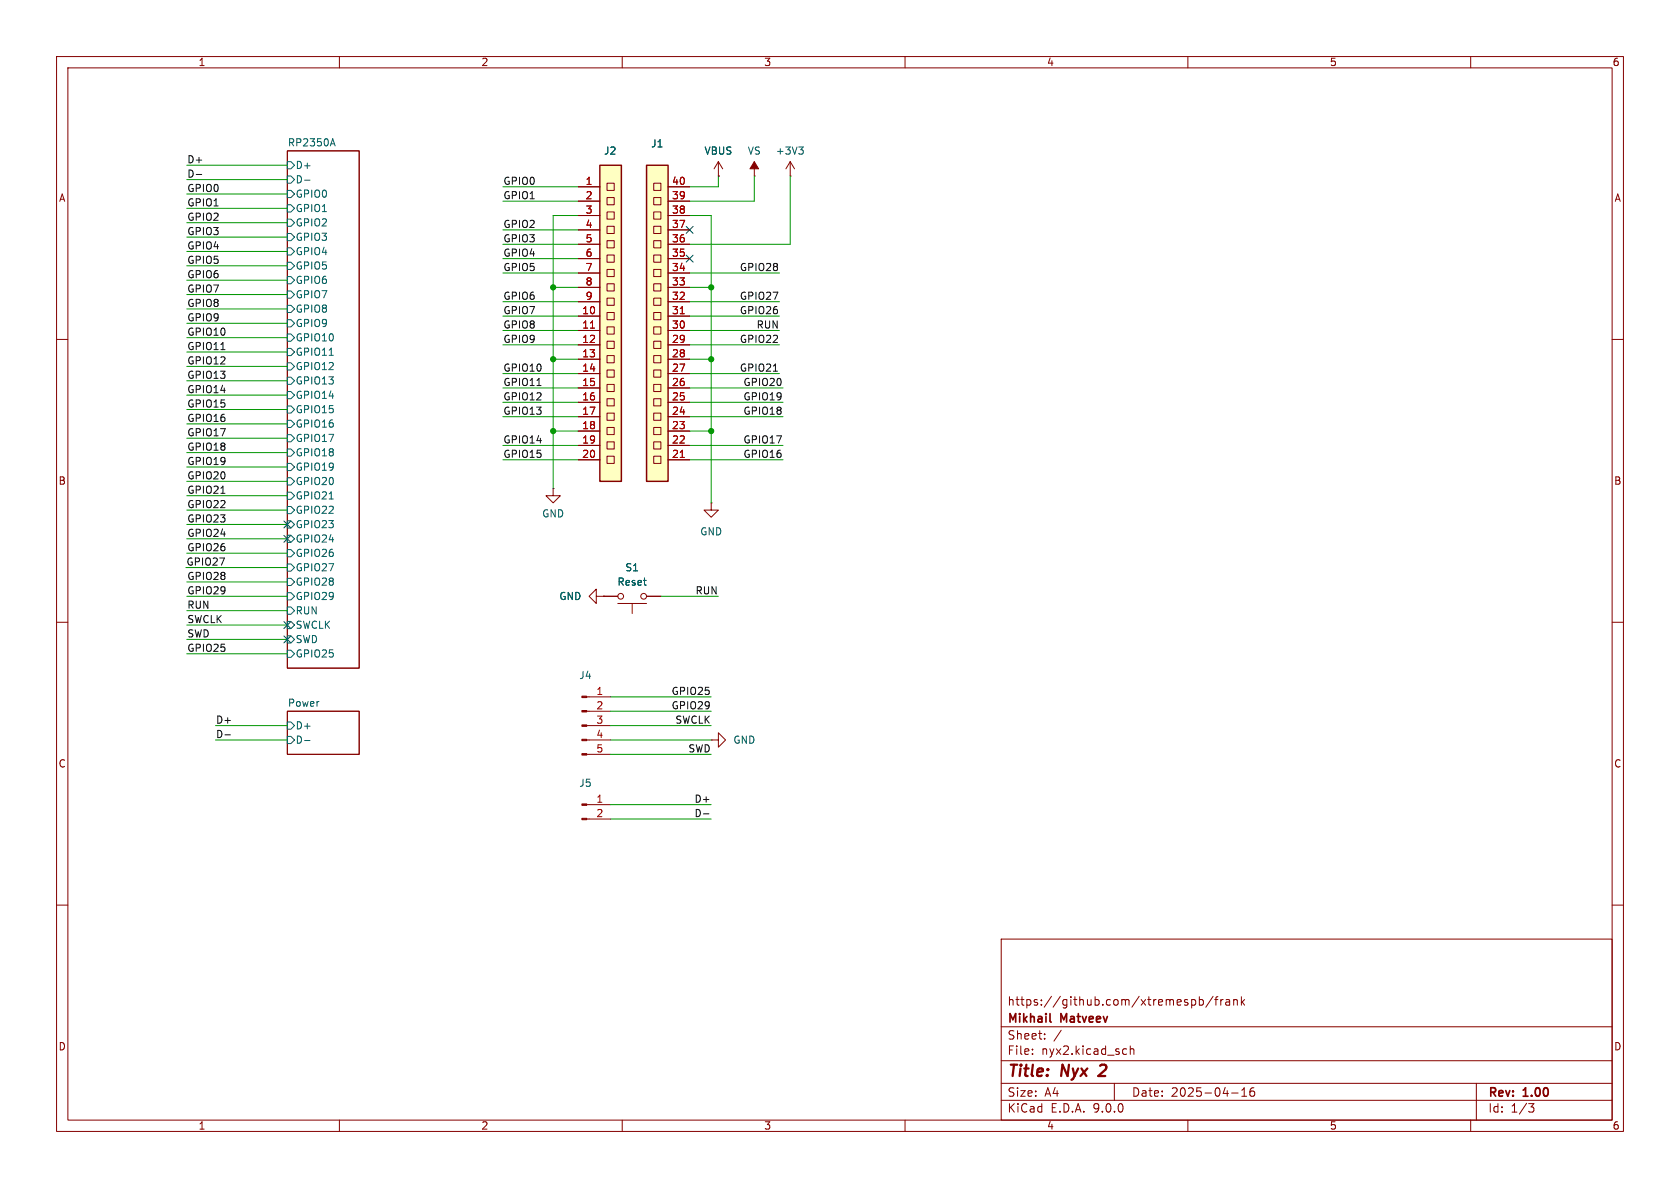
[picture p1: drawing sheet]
<svg xmlns="http://www.w3.org/2000/svg" width="297mm" height="210mm" viewBox="0 0 297 210" stroke-linecap="round" stroke-linejoin="round" font-family="sans-serif">
<g fill="none" stroke="#840000" stroke-width=".18">
<path d="M10 10h277v190h-277zM12 12h273v186h-273zM60 10v2M110 10v2M160 10v2M210 10v2M260 10v2M50.8 26.7h12.7v91.4h-12.7zM127 31.1h.1M127 28.6l-.8 1.2M127 28.6l.8 1.2M127 28.6v2.5"/>
<path d="M10 60h2M285 60h2M10 110h2M285 110h2M50.8 125.7h12.7v7.7h-12.7zM10 160h2M177 166h108v32h-108zM210.7 176.8l.4-.1 .3 .3v.4l-.2 .2h-.5M212 176.8l.5-.1 .2 .3v.4l-.1 .2h-.6M212 176.2v1.5M214.5 176.1l-1.3 2M214.7 176.7h.6"/>
<path d="M215.3 176.2l-.3 .2v1.3M215.8 176.7v1M216.2 176.7l-.2 .1-.2 .2M216.7 176.8h.6l.1 .9M217.4 177.1h-.5a.29 .29 0 0 0-.2 .3 .29 .29 0 0 0 .2 .3l.5-.1M218.1 176.8l.2-.1 .4 .1v.9M218.1 176.7v1M219.5 176.2v1.5M219.6 177.1l.4 .6M220 176.7l-.5 .6M285 160h2M60 198v2"/>
<path d="M110 198v2M160 198v2M177 194.5h108M177 191.5h108M177 187.5h108M177 181.5h108M182.5 186.3v.1M182.5 185.5v.1M184.7 183.6v.1M184.7 182.8v.1M187.6 182.1l-1.3 2M197 191.5v3"/>
<path d="M198.7 185.4l.5 .1M199.2 186.3l-.5 .1M199.8 185.5l.2-.1 .4 .1 .1 .9M199.8 184.9v1.5M210 198v2M217.7 193.2h1.2M219.5 193.8h.9M219.5 192.7l.5-.4v1.5M221.7 192.3a.59 .59 0 0 0-.7 .6v.6l.1 .2 .4 .1 .2-.1 .1-.5-.1-.3h-.5l-.2 .3M260 198v2M261 191.5v6.5M270.2 195.1h1l-.5 .6 .4 .1 .1 .5-.3 .3h-.4"/>
</g>
<path d="M195.4 189.1l-1.2 1.1h1.2" fill="none" stroke="#840000" stroke-width=".4"/>
<path d="M185.6 180.5l.2 .2" fill="none" stroke="#840000" stroke-width=".3"/>
<g fill="none" stroke="#006464" stroke-width=".18">
<path d="M50.8 28.6h.6l.7 .6-.7 .6h-.6zM50.8 31.1h.6l.7 .7-.7 .6h-.6zM50.8 33.7h.6l.7 .6-.7 .6h-.6zM50.8 36.2h.6l.7 .6-.7 .7h-.6zM50.8 38.7h.6l.7 .7-.7 .6h-.6zM53.8 31.8h1M58.5 25.4h.6M58.8 24.5l.4 1.3M50.8 41.3h.6l.7 .6-.7 .6h-.6zM50.8 43.8h.6l.7 .7-.7 .6h-.6zM50.8 46.4h.6l.7 .6-.7 .6h-.6zM50.8 48.9h.6l.7 .6-.7 .7h-.6z"/>
<path d="M50.8 51.4h.6l.7 .7-.7 .6h-.6zM50.8 54h.6l.7 .6-.7 .6h-.6zM50.8 56.5h.6l.7 .7-.7 .6h-.6zM50.8 59.1h.6l.7 .6-.7 .6h-.6zM50.8 61.6h.6l.7 .6-.7 .7h-.6zM50.8 64.1h.6l.7 .7-.7 .6h-.6zM50.8 66.7h.6l.7 .6-.7 .6h-.6zM50.8 69.2h.6l.7 .7-.7 .6h-.6zM50.8 71.8h.6l.7 .6-.7 .6h-.6zM50.8 74.3h.6l.7 .6-.7 .7h-.6zM50.8 76.8h.6l.7 .7-.7 .6h-.6zM50.8 79.4h.6l.7 .6-.7 .6h-.6z"/>
<path d="M58.2 62.8h.7M50.8 81.9h.6l.7 .7-.7 .6h-.6zM50.8 84.5h.6l.7 .6-.7 .6h-.6zM50.8 87h.6l.7 .6-.7 .7h-.6zM50.8 89.5h.6l.7 .7-.7 .6h-.6zM50.8 92.1h.6l.7 .6-.7 .6h-.6zM50.8 94.6h.6l.7 .7-.7 .6h-.6zM50.8 97.2h.6l.7 .6-.7 .6h-.6zM50.8 99.7h.6l.7 .6-.7 .7h-.6zM58.2 88.2h.7M50.8 102.2h.6l.7 .7-.7 .6h-.6zM50.8 104.8h.6l.7 .6-.7 .6h-.6z"/>
<path d="M50.8 107.3h.6l.7 .7-.7 .6h-.6zM50.8 109.9h.6l.7 .6-.7 .6h-.6zM50.8 112.4h.6l.7 .6-.7 .7h-.6zM50.8 114.9h.6l.7 .7-.7 .6h-.6zM50.8 127.6h.6l.7 .7-.7 .6h-.6zM50.8 130.2h.6l.7 .6-.7 .6h-.6zM53.8 130.9h1"/>
</g>
<path d="M106 29.2h3.9v55.9h-3.9z" fill="#ffffc2"/>
<path d="M106 29.2h3.9v55.9h-3.9z" fill="none" stroke="#840000" stroke-width=".25"/>
<g fill="none" stroke="#840000" stroke-width=".18">
<path d="M102.2 33h3.8M102.2 35.6h3.8M102.2 38.1h3.8M107.3 32.4h1.3v1.3h-1.3zM107.3 34.9h1.3v1.3h-1.3zM107.3 37.5h1.3v1.2h-1.3zM102.2 40.6h3.8M102.2 43.2h3.8M102.2 45.7h3.8M102.2 48.3h3.8M102.2 50.8h3.8M102.2 53.3h3.8"/>
<path d="M102.2 55.9h3.8M102.2 58.4h3.8M107.3 40h1.3v1.3h-1.3zM107.3 42.5h1.3v1.3h-1.3zM107.3 45.1h1.3v1.3h-1.3zM107.3 47.6h1.3v1.3h-1.3zM107.3 50.2h1.3v1.2h-1.3zM107.3 52.7h1.3v1.3h-1.3zM107.3 55.2h1.3v1.3h-1.3zM107.3 57.8h1.3v1.3h-1.3zM102.2 61h3.8M102.2 63.5h3.8"/>
<path d="M102.2 66h3.8M102.2 68.6h3.8M102.2 71.1h3.8M102.2 73.7h3.8M102.2 76.2h3.8M102.2 78.7h3.8M107.3 60.3h1.3v1.3h-1.3zM107.3 62.9h1.3v1.2h-1.3zM107.3 65.4h1.3v1.3h-1.3zM107.3 67.9h1.3v1.3h-1.3zM107.3 70.5h1.3v1.3h-1.3zM107.3 73h1.3v1.3h-1.3z"/>
<path d="M107.3 75.6h1.3v1.2h-1.3zM107.3 78.1h1.3v1.3h-1.3zM102.2 81.3h3.8M107.3 80.6h1.3v1.3h-1.3z"/>
</g>
<path d="M104.4 58h.7" fill="none" stroke="#a90000" stroke-width=".18"/>
<path d="M114.3 29.2h3.8v55.9h-3.8z" fill="#ffffc2"/>
<path d="M114.3 29.2h3.8v55.9h-3.8z" fill="none" stroke="#840000" stroke-width=".25"/>
<g fill="none" stroke="#840000" stroke-width=".18">
<path d="M102.2 33h3.8M102.2 35.6h3.8M102.2 38.1h3.8M115.6 32.4h1.2v1.3h-1.2zM115.6 34.9h1.2v1.3h-1.2zM115.6 37.5h1.2v1.2h-1.2zM118.1 33h3.8M118.1 35.6h3.8M118.1 38.1h3.8M127 31.1h.1M133.3 31.1h.1M133.3 28.6v2.5"/>
<path d="M139.7 31.1h.1M139.7 28.6l-.8 1.2M139.7 28.6l.8 1.2M139.7 28.6v2.5M102.2 40.6h3.8M102.2 43.2h3.8M102.2 45.7h3.8M102.2 48.3h3.8M102.2 50.8h3.8M102.2 53.3h3.8M102.2 55.9h3.8M102.2 58.4h3.8"/>
<path d="M115.6 40h1.2v1.3h-1.2zM115.6 42.5h1.2v1.3h-1.2zM115.6 45.1h1.2v1.3h-1.2zM115.6 47.6h1.2v1.3h-1.2zM115.6 50.2h1.2v1.2h-1.2zM115.6 52.7h1.2v1.3h-1.2zM115.6 55.2h1.2v1.3h-1.2zM115.6 57.8h1.2v1.3h-1.2zM118.1 40.6h3.8M118.1 43.2h3.8M118.1 45.7h3.8M118.1 48.3h3.8"/>
<path d="M118.1 50.8h3.8M118.1 53.3h3.8M118.1 55.9h3.8M118.1 58.4h3.8M102.2 61h3.8M102.2 63.5h3.8M102.2 66h3.8M102.2 68.6h3.8M102.2 71.1h3.8M102.2 73.7h3.8M102.2 76.2h3.8M102.2 78.7h3.8"/>
<path d="M115.6 60.3h1.2v1.3h-1.2zM115.6 62.9h1.2v1.2h-1.2zM115.6 65.4h1.2v1.3h-1.2zM115.6 67.9h1.2v1.3h-1.2zM115.6 70.5h1.2v1.3h-1.2zM115.6 73h1.2v1.3h-1.2zM115.6 75.6h1.2v1.2h-1.2zM115.6 78.1h1.2v1.3h-1.2zM118.1 61h3.8M118.1 63.5h3.8M118.1 66h3.8M118.1 68.6h3.8"/>
<path d="M118.1 71.1h3.8M118.1 73.7h3.8M118.1 76.2h3.8M118.1 78.7h3.8M97.8 86.4v1.2h1.3l-1.3 1.3-1.3-1.3h1.3M97.8 86.4h.1M102.2 81.3h3.8M115.6 80.6h1.2v1.3h-1.2zM118.1 81.3h3.8M125.7 88.9v1.3h1.3l-1.3 1.2-1.2-1.2h1.2M125.7 88.9h.1M105.4 105.4v-1.3l-1.3 1.3 1.3 1.3v-1.3h1.3"/>
<path d="M106.7 105.4h.1M106.7 105.4h2.5M109.2 106.7h5.1M111.8 106.7v1.8M114.3 105.4h2.5M103.7 123.2h4.2M103.7 125.7h4.2M103.7 128.3h4.2M103.7 130.8h4.2M103.7 133.4h4.2M125.7 130.8h1.3v-1.3l1.3 1.3-1.3 1.3v-1.3M125.7 130.8h.1"/>
<path d="M103.7 142.2h4.2M103.7 144.8h4.2"/>
<circle cx="109.7" cy="105.4" r=".51"/>
<circle cx="113.8" cy="105.4" r=".51"/>
</g>
<path d="M104.4 58h.7M120.3 55.5h.7M120.3 80.9h.7" fill="none" stroke="#a90000" stroke-width=".18"/>
<g fill="#840000" stroke="#840000" stroke-width=".18">
<path d="M102.9 123.1h.8v.2h-.8z"/>
<path d="M102.9 125.6h.8v.3h-.8z"/>
<path d="M102.9 128.1h.8v.3h-.8z"/>
<path d="M102.9 130.7h.8v.2h-.8z"/>
<path d="M102.9 133.2h.8v.3h-.8z"/>
<path d="M102.9 142.1h.8v.3h-.8z"/>
<path d="M102.9 144.7h.8v.2h-.8z"/>
<path d="M133.3 28.6l.8 1.2h-1.5z"/>
</g>
<path d="M141.2 26h.8l-.4 .5M141.8 26.5l.2 .2v.3l-.2 .2" fill="none" stroke="#006464" stroke-width=".18"/>
<path d="M34.7 30.8h1M39 61.8h.8M94.9 68.2h.8M136.7 65.6h.8M39 87.2h.8M39.8 129.9h.9M124.4 143.9h.9" fill="none" stroke="#0f0f0f" stroke-width=".18"/>
<g fill="none" stroke="#009600" stroke-width=".18">
<path d="M33 34.3h17.8M33 29.2h17.8M33 31.8h17.8M33 36.8h17.8M33 39.4h17.8M88.9 33h13.3M88.9 35.6h13.3M102.2 38.1h-4.4v48.3M121.9 38.1h3.8v50.8M127 31.1v1.9h-5.1M133.3 31.1v4.5h-11.4M139.7 31.1v12.1h-17.8"/>
<path d="M33 52.1h17.8M33 47h17.8M33 49.5h17.8M33 41.9h17.8M33 44.5h17.8M33 54.6h17.8M33 59.7h17.8M33 57.2h17.8M88.9 43.2h13.3M88.9 48.3h13.3M88.9 53.3h13.3M88.9 58.4h13.3"/>
<path d="M88.9 55.9h13.3M88.9 45.7h13.3M88.9 40.6h13.3M97.8 50.8h4.4M121.9 48.3h15.9M121.9 53.3h15.9M121.9 58.4h15.9M121.9 55.9h15.9M121.9 50.8h3.8M33 77.5h17.8M33 67.3h17.8M33 64.8h17.8"/>
<path d="M33 62.2h17.8M33 74.9h17.8M33 69.9h17.8M33 72.4h17.8M88.9 73.7h13.3M88.9 61h13.3M88.9 68.6h13.3M88.9 71.1h13.3M88.9 66h13.3M88.9 78.7h13.3M97.8 76.2h4.4M97.8 63.5h4.4"/>
<path d="M121.9 73.7h16.5M121.9 61h15.9M121.9 68.6h16.5M121.9 71.1h16.5M121.9 76.2h3.8M121.9 66h15.9M121.9 63.5h3.8M121.9 78.7h16.5M33 92.7h17.8M33 90.2h17.8M33 85.1h17.8M33 87.6h17.8"/>
<path d="M33 82.6h17.8M33 95.3h17.8M33 97.8h17.8M33 80h17.8M88.9 81.3h13.3M121.9 81.3h16.5M32.9 100.3h17.9M33 105.4h17.8M33 115.6h17.8M33 110.5h17.8M33 113h17.8M33 108h17.8"/>
<path d="M33 102.9h17.8M116.8 105.4h10.2M38.1 128.3h12.7M38.1 130.8h12.7M107.9 125.7h17.8M107.9 128.3h17.8M107.9 130.8h17.8M107.9 133.4h17.8M107.9 123.2h17.8M107.9 144.8h17.8M107.9 142.2h17.8"/>
</g>
<path d="M121.3 45.1l1.2 1.2M121.3 40l1.2 1.2M122.5 45.1l-1.2 1.2M122.5 40l-1.2 1.2M50.2 92.1l1.2 1.2M50.2 94.6l1.2 1.3M51.4 92.1l-1.2 1.2M51.4 94.6l-1.2 1.3M50.2 109.9l1.2 1.2M50.2 112.4l1.2 1.2M51.4 109.9l-1.2 1.2M51.4 112.4l-1.2 1.2" fill="none" stroke="#000084" stroke-width=".18"/>
<g fill="#009600" stroke="#009600" stroke-width=".18">
<circle cx="125.7" cy="50.8" r=".46"/>
<circle cx="125.7" cy="76.2" r=".46"/>
<circle cx="125.7" cy="63.5" r=".46"/>
<circle cx="97.8" cy="76.2" r=".46"/>
<circle cx="97.8" cy="50.8" r=".46"/>
<circle cx="97.8" cy="63.5" r=".46"/>
</g>
<g font-size="2.8" fill="#840000">
<text x="178" y="190.9">Title:</text>
<text x="187.7" y="190.9">Nyx</text>
<text x="195.2" y="190.9">2</text>
</g>
<g font-size="2.1" fill="#840000">
<text x="178" y="178">https://github.com/xtremespb/frank</text>
<text x="178" y="184">Sheet:</text>
<text x="178" y="181.2">Mikhail</text>
<text x="187.6" y="181.2">Matveev</text>
<text x="178" y="186.7">File:</text>
<text x="184.1" y="186.7">nyx2.kicad_sch</text>
<text x="178" y="196.9">KiCad</text>
<text x="178" y="194.1">Size:</text>
<text x="184.7" y="194.1">A4</text>
<text x="185.7" y="196.9">E.D.A.</text>
<text x="193.3" y="196.9">9.0.0</text>
<text x="200" y="194.1">Date:</text>
<text x="207" y="194.1">2025-04-16</text>
<text x="263" y="194.3">Rev:</text>
<text x="263" y="196.9">Id:</text>
<text x="267.1" y="196.9">1/3</text>
<text x="269.4" y="194.3">1.00</text>
</g>
<g font-size="1.8" fill="#840000">
<text x="35" y="11.9">1</text>
<text x="85" y="11.9">2</text>
<text x="135" y="11.9">3</text>
<text x="185" y="11.9">4</text>
<text x="235" y="11.9">5</text>
<text x="285" y="11.9">6</text>
<text x="10.3" y="35.9">A</text>
<text x="285.3" y="35.9">A</text>
<text x="10.3" y="85.9">B</text>
<text x="285.3" y="85.9">B</text>
<text x="10.3" y="135.9">C</text>
<text x="285.3" y="135.9">C</text>
<text x="10.3" y="185.9">D</text>
<text x="285.3" y="185.9">D</text>
<text x="35" y="199.9">1</text>
<text x="85" y="199.9">2</text>
<text x="135" y="199.9">3</text>
<text x="185" y="199.9">4</text>
<text x="235" y="199.9">5</text>
<text x="285" y="199.9">6</text>
</g>
<g font-size="1.8" fill="#0f0f0f">
<text x="33" y="28.9">D+</text>
<text x="33" y="34">GPIO0</text>
<text x="33" y="31.5">D-</text>
<text x="88.9" y="32.8">GPIO0</text>
<text x="88.9" y="35.3">GPIO1</text>
<text x="33" y="39.1">GPIO2</text>
<text x="33" y="41.6">GPIO3</text>
<text x="33" y="36.6">GPIO1</text>
<text x="88.9" y="40.4">GPIO2</text>
<text x="33" y="46.7">GPIO5</text>
<text x="33" y="44.2">GPIO4</text>
<text x="88.9" y="42.9">GPIO3</text>
<text x="88.9" y="45.5">GPIO4</text>
<text x="88.9" y="48">GPIO5</text>
<text x="130.7" y="48">GPIO28</text>
<text x="33" y="51.8">GPIO7</text>
<text x="33" y="49.3">GPIO6</text>
<text x="88.9" y="53.1">GPIO6</text>
<text x="130.7" y="53.1">GPIO27</text>
<text x="33" y="56.9">GPIO9</text>
<text x="33" y="54.3">GPIO8</text>
<text x="33" y="59.4">GPIO10</text>
<text x="88.9" y="55.6">GPIO7</text>
<text x="88.9" y="58.2">GPIO8</text>
<text x="130.7" y="55.6">GPIO26</text>
<text x="133.7" y="58.2">RUN</text>
<text x="33" y="64.5">GPIO12</text>
<text x="33" y="62">GPIO11</text>
<text x="88.9" y="65.8">GPIO10</text>
<text x="88.9" y="60.7">GPIO9</text>
<text x="130.7" y="60.7">GPIO22</text>
<text x="130.7" y="65.8">GPIO21</text>
<text x="33" y="67">GPIO13</text>
<text x="33" y="69.6">GPIO14</text>
<text x="88.9" y="70.9">GPIO12</text>
<text x="88.9" y="68.3">GPIO11</text>
<text x="131.3" y="68.3">GPIO20</text>
<text x="131.3" y="70.9">GPIO19</text>
<text x="33" y="74.7">GPIO16</text>
<text x="33" y="72.1">GPIO15</text>
<text x="33" y="77.2">GPIO17</text>
<text x="88.9" y="73.4">GPIO13</text>
<text x="131.3" y="73.4">GPIO18</text>
<text x="33" y="79.7">GPIO18</text>
<text x="33" y="82.3">GPIO19</text>
<text x="88.9" y="78.5">GPIO14</text>
<text x="88.9" y="81">GPIO15</text>
<text x="131.3" y="78.5">GPIO17</text>
<text x="131.3" y="81">GPIO16</text>
<text x="33" y="84.8">GPIO20</text>
<text x="33" y="87.4">GPIO21</text>
<text x="33" y="89.9">GPIO22</text>
<text x="33" y="95">GPIO24</text>
<text x="33" y="92.4">GPIO23</text>
<text x="32.9" y="100.1">GPIO27</text>
<text x="33" y="97.5">GPIO26</text>
<text x="33" y="102.6">GPIO28</text>
<text x="33" y="105.1">GPIO29</text>
<text x="33" y="107.7">RUN</text>
<text x="122.9" y="105.1">RUN</text>
<text x="33" y="110.2">SWCLK</text>
<text x="33" y="112.8">SWD</text>
<text x="33" y="115.3">GPIO25</text>
<text x="118.6" y="125.5">GPIO29</text>
<text x="118.6" y="122.9">GPIO25</text>
<text x="38.1" y="130.5">D-</text>
<text x="38.1" y="128">D+</text>
<text x="119.3" y="128">SWCLK</text>
<text x="121.6" y="133.1">SWD</text>
<text x="122.7" y="142">D+</text>
<text x="122.7" y="144.5">D-</text>
</g>
<g font-size="1.8" fill="#006464">
<text x="50.8" y="26">RP2350A</text>
<text x="106.7" y="27.5">J2</text>
<text x="115" y="26.3">J1</text>
<text x="124.4" y="27.5">VBUS</text>
<text x="132.1" y="27.5">VS</text>
<text x="137.1" y="27.5">+3V3</text>
<text x="52.2" y="30.1">D+</text>
<text x="52.2" y="32.6">D-</text>
<text x="52.2" y="35.2">GPIO0</text>
<text x="52.2" y="37.7">GPIO1</text>
<text x="52.2" y="40.2">GPIO2</text>
<text x="52.2" y="42.8">GPIO3</text>
<text x="52.2" y="45.3">GPIO4</text>
<text x="52.2" y="47.9">GPIO5</text>
<text x="52.2" y="50.4">GPIO6</text>
<text x="52.2" y="52.9">GPIO7</text>
<text x="52.2" y="55.5">GPIO8</text>
<text x="52.2" y="58">GPIO9</text>
<text x="52.2" y="60.6">GPIO10</text>
<text x="52.2" y="63.1">GPIO11</text>
<text x="52.2" y="65.6">GPIO12</text>
<text x="52.2" y="68.2">GPIO13</text>
<text x="52.2" y="70.7">GPIO14</text>
<text x="52.2" y="73.3">GPIO15</text>
<text x="52.2" y="75.8">GPIO16</text>
<text x="52.2" y="78.3">GPIO17</text>
<text x="52.2" y="80.9">GPIO18</text>
<text x="52.2" y="83.4">GPIO19</text>
<text x="52.2" y="86">GPIO20</text>
<text x="52.2" y="88.5">GPIO21</text>
<text x="52.2" y="91">GPIO22</text>
<text x="52.2" y="93.6">GPIO23</text>
<text x="95.8" y="91.7">GND</text>
<text x="123.7" y="94.8">GND</text>
<text x="52.2" y="96.1">GPIO24</text>
<text x="52.2" y="98.7">GPIO26</text>
<text x="52.2" y="101.2">GPIO27</text>
<text x="110.4" y="101.2">S1</text>
<text x="52.2" y="103.7">GPIO28</text>
<text x="52.2" y="106.3">GPIO29</text>
<text x="98.8" y="106.3">GND</text>
<text x="109.1" y="103.7">Reset</text>
<text x="52.2" y="108.8">RUN</text>
<text x="52.2" y="111.4">SWCLK</text>
<text x="52.2" y="113.9">SWD</text>
<text x="52.2" y="116.4">GPIO25</text>
<text x="50.8" y="125">Power</text>
<text x="102.3" y="120.2">J4</text>
<text x="52.2" y="129.1">D+</text>
<text x="52.2" y="131.7">D-</text>
<text x="129.5" y="131.7">GND</text>
<text x="102.3" y="139.3">J5</text>
</g>
<g font-size="1.8" fill="#a90000">
<text x="103.4" y="32.8">1</text>
<text x="103.4" y="35.3">2</text>
<text x="118.7" y="32.8">40</text>
<text x="118.7" y="35.3">39</text>
<text x="103.4" y="37.8">3</text>
<text x="103.4" y="40.4">4</text>
<text x="118.7" y="37.8">38</text>
<text x="118.7" y="40.4">37</text>
<text x="103.4" y="42.9">5</text>
<text x="103.4" y="45.5">6</text>
<text x="118.7" y="42.9">36</text>
<text x="118.7" y="45.5">35</text>
<text x="103.4" y="48">7</text>
<text x="103.4" y="50.5">8</text>
<text x="103.4" y="53.1">9</text>
<text x="118.7" y="48">34</text>
<text x="118.7" y="50.5">33</text>
<text x="118.7" y="53.1">32</text>
<text x="102.8" y="55.6">10</text>
<text x="102.8" y="58.2">11</text>
<text x="118.7" y="55.6">31</text>
<text x="118.7" y="58.2">30</text>
<text x="102.8" y="60.7">12</text>
<text x="102.8" y="63.2">13</text>
<text x="102.8" y="65.8">14</text>
<text x="118.7" y="60.7">29</text>
<text x="118.7" y="63.2">28</text>
<text x="118.7" y="65.8">27</text>
<text x="102.8" y="68.3">15</text>
<text x="102.8" y="70.9">16</text>
<text x="118.7" y="68.3">26</text>
<text x="118.7" y="70.9">25</text>
<text x="102.8" y="73.4">17</text>
<text x="102.8" y="75.9">18</text>
<text x="118.7" y="73.4">24</text>
<text x="118.7" y="75.9">23</text>
<text x="102.8" y="78.5">19</text>
<text x="102.8" y="81">20</text>
<text x="118.7" y="78.5">22</text>
<text x="118.7" y="81">21</text>
<text x="105.3" y="122.9">1</text>
<text x="105.3" y="125.5">2</text>
<text x="105.3" y="128">3</text>
<text x="105.3" y="130.6">4</text>
<text x="105.3" y="133.1">5</text>
<text x="105.3" y="142">1</text>
<text x="105.3" y="144.5">2</text>
</g>
</svg>
